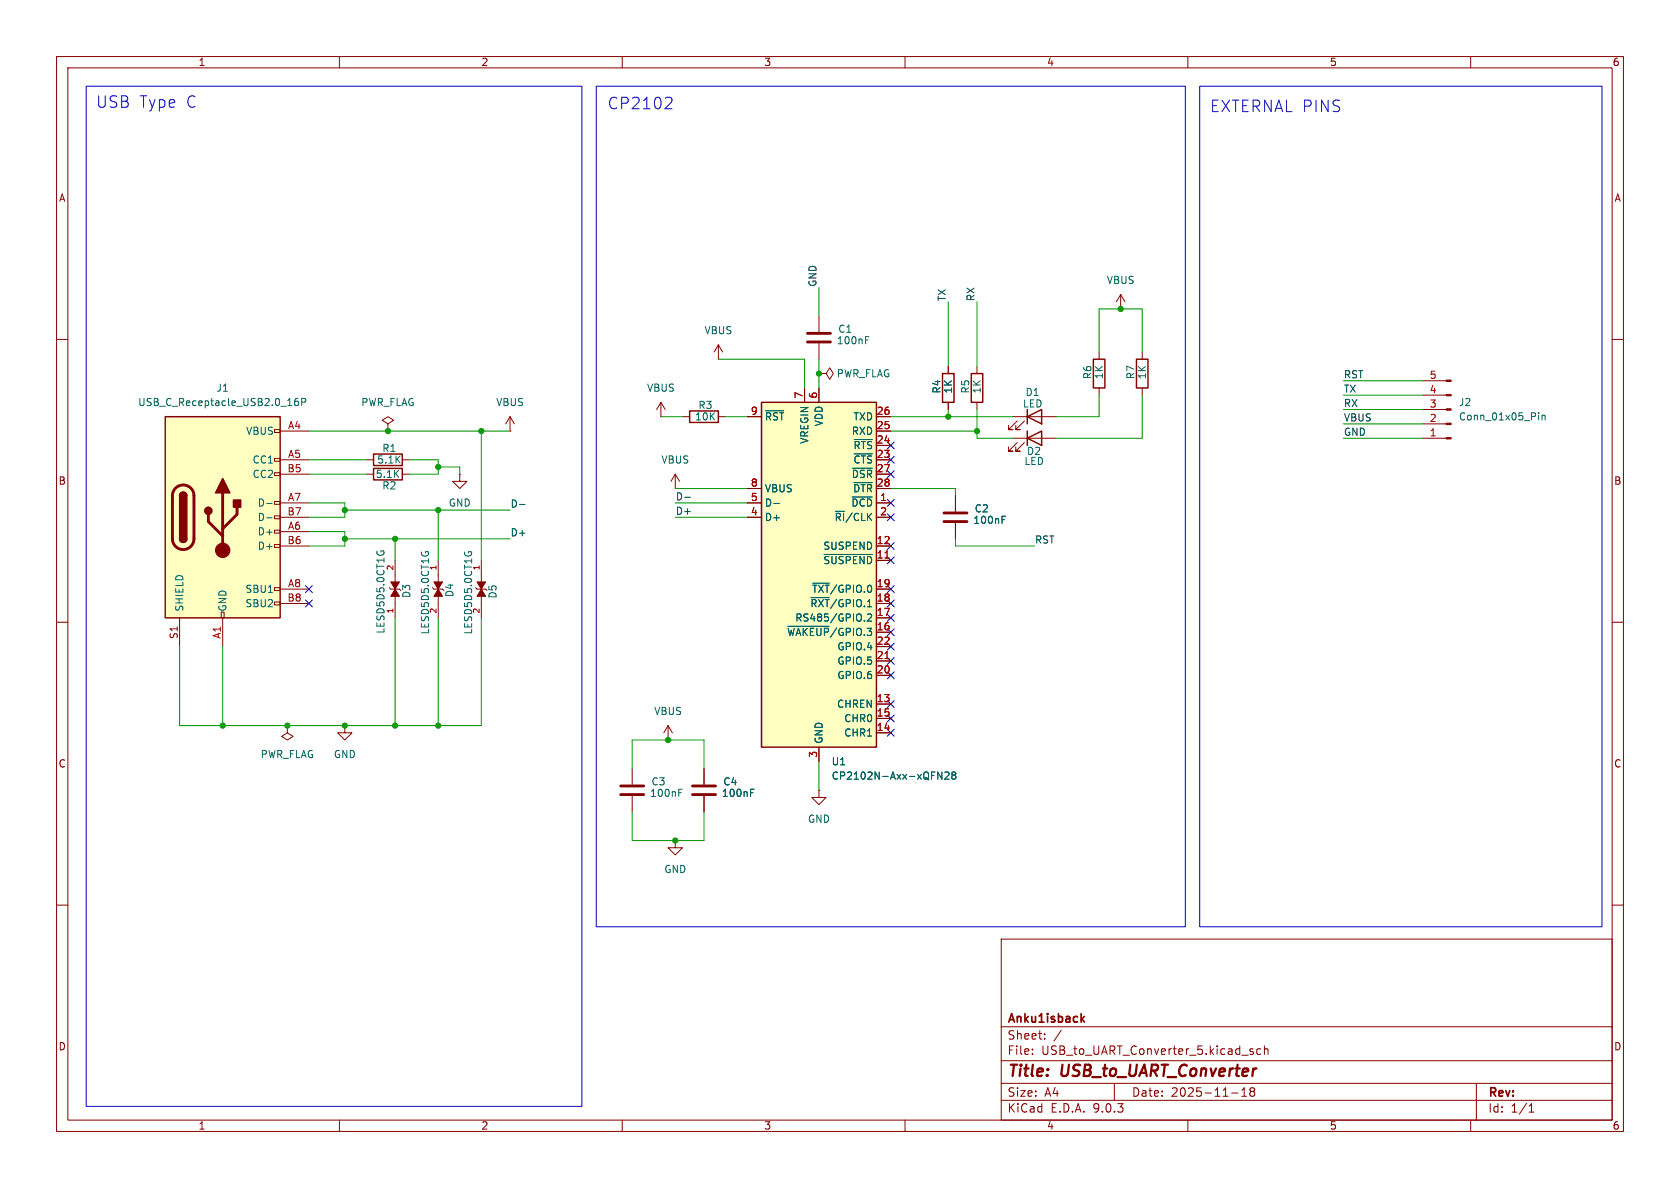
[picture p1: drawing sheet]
<svg xmlns="http://www.w3.org/2000/svg" width="297mm" height="210mm" viewBox="0 0 297 210" stroke-linecap="round" stroke-linejoin="round" font-family="sans-serif">
<g fill="none" stroke="#840000" stroke-width=".18">
<path d="M10 10h277v190h-277zM12 12h273v186h-273zM60 10v2M110 10v2M160 10v2M210 10v2M260 10v2M144.8 55.9v2.8M198.1 54.6h.1M198.1 52.1l-.7 1.2M198.1 52.1l.8 1.2M198.1 52.1v2.5"/>
<path d="M10 60h2M144.8 60.7v2.8M201.9 62.2v1.3M201.9 68.6v1.3M251.5 77.5h4.2M251.5 74.9h4.2M251.5 72.4h4.2M251.5 69.9h4.2M251.5 67.3h4.2M285 60h2M64.8 83.8h1.2M69.8 99.1v3.8"/>
<path d="M71.1 83.8h1.3M168.9 87.6v2.8M168.9 92.5v2.8M10 110h2M68.8 103.9l.3 .2h1.5l.3 .3M69.8 105.4v3.8M285 110h2M118.1 130.8h.1M118.1 128.3l-.8 1.2M118.1 128.3l.8 1.2M118.1 128.3v2.5M144.8 139.7v1.3h1.2l-1.2 1.2-1.3-1.2h1.3"/>
<path d="M144.8 139.7h.1M10 160h2M177 166h108v32h-108zM285 160h2M60 198v2M110 198v2M160 198v2M177 194.5h108M177 191.5h108M177 187.5h108M177 181.5h108M182.5 186.3v.1"/>
<path d="M182.5 185.5v.1M184.7 183.6v.1M184.7 182.8v.1M187.6 182.1l-1.3 2M197 191.5v3M210 198v2M217.7 193.2h1.2M219.5 193.8h.9M219.5 192.7l.5-.4v1.5M221.2 185.9l.3 .1 .1 .2-.2 .2h-.3M221.2 185.4l.3 .1M221.2 192.9l-.2 .3v.5l.2 .1 .5-.1 .1-.2-.1-.4-.2-.2"/>
<path d="M221.2 192.9l-.2-.2 .2-.4 .5 .1 .1 .2-.3 .3M221.2 192.9h.3M222.9 185.5l-.4-.1-.3 .3v.4l.1 .2h.6M223.5 185.5l.2-.1 .4 .1 .1 .9M223.5 184.9v1.5M260 198v2M261 191.5v6.5M270.3 196.6h.9M270.3 195.5l.4-.4v1.5"/>
</g>
<path d="M191.7 179.7l-.6 .6M191.3 180.1l.4 .6" fill="none" stroke="#840000" stroke-width=".3"/>
<path d="M200.9 63.5h2v5.1h-2zM66 82.8h5.1v2h-5.1z" fill="none" stroke="#840000" stroke-width=".25"/>
<path d="M142.7 58.9h4.1M142.7 60.5h4.1M166.9 90.7h4M166.9 92.2h4" fill="none" stroke="#840000" stroke-width=".51"/>
<path d="M153 59.5h.6M153 60.1h.4M272 73v.1M272 73.4v.8M272.6 73.4v.8M272.6 73.5l.2-.1 .3 .1 .1 .7M66.7 97.4l-.1 .3M67.3 97.6v-.2h.5l.1 .2M177.1 91.9h.5M177.1 91.3h.7" fill="none" stroke="#006464" stroke-width=".18"/>
<g fill="#840000" stroke="#840000" stroke-width=".18">
<path d="M69.8 104.1l.8 1.3h-1.5z"/>
<path d="M69.1 102.9h1.5l-.8 1.2z"/>
<path d="M255.7 77.3h.8v.3h-.8z"/>
<path d="M255.7 74.8h.8v.3h-.8z"/>
<path d="M255.7 72.3h.8v.2h-.8z"/>
<path d="M255.7 69.7h.8v.3h-.8z"/>
<path d="M255.7 67.2h.8v.2h-.8z"/>
</g>
<path d="M134.6 71.1h20.3v61h-20.3z" fill="#ffffc2"/>
<path d="M134.6 71.1h20.3v61h-20.3zM193.3 63.5h2v5.1h-2z" fill="none" stroke="#840000" stroke-width=".25"/>
<g fill="none" stroke="#840000" stroke-width=".18">
<path d="M116.8 73.7h.1M116.8 71.1l-.7 1.3M116.8 71.1l.8 1.3M116.8 71.1v2.6M132.1 73.7h2.5M142.2 68.6v2.5M144.8 68.6v2.5M154.9 73.7h2.6M154.9 76.2h2.6M154.9 78.7h2.6M194.3 62.2v1.3M194.3 68.6v1.3"/>
<path d="M77.5 99.1v3.8M132.1 86.4h2.5M132.1 88.9h2.5M132.1 91.4h2.5M154.9 86.4h2.6M154.9 88.9h2.6M154.9 91.4h2.6M154.9 81.3h2.6M154.9 83.8h2.6M154.9 96.5h2.6M154.9 99.1h2.6M76.5 103.9l.2 .2h1.5l.3 .3"/>
<path d="M77.5 105.4v3.8M154.9 104.1h2.6M154.9 106.7h2.6M154.9 109.2h2.6M154.9 111.8h2.6M154.9 114.3h2.6M154.9 116.8h2.6M154.9 119.4h2.6M61 128.3v1.2h1.2l-1.2 1.3-1.3-1.3h1.3M61 128.3h.1M111.8 135.9v2.8M124.5 135.9v2.8"/>
<path d="M144.8 132.1v2.5M154.9 124.5h2.6M154.9 127h2.6M154.9 129.5h2.6M111.8 140.7v2.8M119.4 148.6v1.3h1.2l-1.2 1.2-1.3-1.2h1.3M119.4 148.6h.1M124.5 140.7v2.8"/>
</g>
<g fill="none" stroke="#006464" stroke-width=".18">
<path d="M135.4 72.6h3.1M151 77.7h3.2M74.6 97.6l-.1 .3M75.2 97.8v-.3h.4l.2 .3M136.8 89h1M145.7 98h8.5M150.6 87.9h3.6M150.7 82.8h3.5M151 85.3h3.2M151 80.2h3.2M139.3 110.7h7.3M143.4 105.6h3.2"/>
<path d="M143.7 103.1h2.9M152.8 109.7v.1M153.4 108.7l.4-.2 .3 .4-.8 .9h.8M120 139.5h.6M132.7 139.5h.6M165.8 136.5l.7 1.2v-1.2M167.1 136.6l.4-.1 .3 .3-.8 .9h.8M168.5 137l-.2-.2 .2-.3h.2l.3 .2-.3 .3M168.5 137l-.2 .3v.3l.2 .1h.4l.1-.2v-.2l-.3-.3M168.5 137h.2M120 140.1h.4M132.7 140.1h.4"/>
</g>
<path d="M156.5 98.6h.7M156.5 116.4h.7" fill="none" stroke="#a90000" stroke-width=".18"/>
<path d="M109.7 138.9h4.1M122.4 138.9h4.1M109.7 140.5h4.1M122.4 140.5h4.1" fill="none" stroke="#840000" stroke-width=".51"/>
<g fill="#840000" stroke="#840000" stroke-width=".18">
<path d="M76.7 102.9h1.5l-.7 1.2z"/>
<path d="M77.5 104.1l.7 1.3h-1.5z"/>
</g>
<path d="M29.2 73.7h20.3v35.5h-20.3z" fill="#ffffc2"/>
<g fill="none" stroke="#840000" stroke-width=".18">
<path d="M48.5 75.9h1v.6h-1zM49.5 76.2h5.1M68.6 74.9l1-.6-1-.6-1 .6 1 .6v1.3M68.6 76.2h.1M90.2 76.2h.1M90.2 73.7l-.8 1.2M90.2 73.7l.7 1.2M90.2 73.7v2.5M120.6 73.7h1.3M127 63.5h.1M127 61l-.8 1.2M127 61l.8 1.2"/>
<path d="M127 61v2.5M127 73.7h1.3M132.1 73.7h2.5M142.2 68.6v2.5M144.8 66h1.2l.7-1 .6 1-.6 1.1-.7-1.1M144.8 66h.1M144.8 68.6v2.5M154.9 76.2h2.6M154.9 73.7h2.6M154.9 78.7h2.6M167.6 64.8v1.2M167.6 71.1v1.3"/>
<path d="M172.7 64.8v1.2M172.7 71.1v1.3M179.1 73.7h7.6M179.1 77.5h7.6M179.8 78.2l-1.5 1.6h.8h-.8v-.8M179.8 74.4l-1.5 1.5h.8h-.8v-.7M181.1 78.2l-1.5 1.6h.7h-.7v-.8M181.1 74.4l-1.5 1.5h.7h-.7v-.7M48.5 81h1v.5h-1zM48.5 83.6h1v.5h-1zM48.5 88.6h1v.6h-1zM48.5 91.2h1v.5h-1z"/>
<path d="M48.5 93.7h1v.5h-1zM48.5 96.3h1v.5h-1zM49.5 81.3h5.1M49.5 83.8h5.1M49.5 88.9h5.1M49.5 91.4h5.1M49.5 94h5.1M49.5 96.5h5.1M64.8 81.3h1.2M71.1 81.3h1.3M81.3 83.8v1.3h1.2l-1.2 1.3-1.3-1.3h1.3M81.3 83.8h.1"/>
<path d="M85.1 99.1v3.8M119.4 86.4h.1M119.4 83.8l-.8 1.3M119.4 83.8l.7 1.3M119.4 83.8v2.6M132.1 88.9h2.5M132.1 91.4h2.5M132.1 86.4h2.5M154.9 81.3h2.6M154.9 83.8h2.6M154.9 88.9h2.6M154.9 91.4h2.6"/>
<path d="M154.9 96.5h2.6M154.9 86.4h2.6M154.9 99.1h2.6M168.9 87.6v2.8M168.9 92.5v2.8M31.7 109.2v5.1M39.1 108.2h.5v1h-.5zM39.4 109.2v5.1M48.5 103.9h1v.5h-1zM48.5 106.4h1v.5h-1zM49.5 104.1h5.1M49.5 106.7h5.1"/>
<path d="M84.1 103.9l.2 .2h1.6l.2 .3M85.1 105.4v3.8M154.9 104.1h2.6M154.9 106.7h2.6M154.9 109.2h2.6M154.9 111.8h2.6M154.9 114.3h2.6M154.9 116.8h2.6M154.9 119.4h2.6M50.8 128.3v1.2l1 .7-1 .6-1-.6 1-.7M50.8 128.3h.1M124.5 135.9v2.8"/>
<path d="M144.8 132.1v2.5M154.9 124.5h2.6M154.9 127h2.6M154.9 129.5h2.6M124.5 140.7v2.8"/>
</g>
<path d="M29.2 73.7h20.3v35.5h-20.3zM121.9 72.6h5.1v2.1h-5.1zM166.6 66h2.1v5.1h-2.1zM171.7 66h2v5.1h-2zM181.6 77.5l2.5-1.3v2.5zM181.6 73.7l2.5-1.3v2.5zM181.6 72.4v2.5M181.6 76.2v2.5M31.7 87.6a.64 .64 0 0 1 .7-.6 .64 .64 0 0 1 .6 .6M31.7 95.3a.64 .64 0 0 0 .7 .6 .64 .64 0 0 0 .6-.6M66 80.3h5.1v2h-5.1z" fill="none" stroke="#840000" stroke-width=".25"/>
<path d="M31 86.3a1.9 1.9 0 0 1 2.1-.4 1.9 1.9 0 0 1 1.2 1.7v7.7a1.91 1.91 0 0 1-1.9 1.8 1.91 1.91 0 0 1-1.9-1.8v-7.8l.2-.7zM36.8 90.9v1.3l2.6 2.5M39.4 87.1v10.2M41.9 89.7v1.2l-2.5 2.6" fill="none" stroke="#840000" stroke-width=".51"/>
<g fill="#840000" stroke="#840000" stroke-width=".25">
<path d="M31.7 87.6h1.3v7.7h-1.3z"/>
<path d="M31.9 87.2a.64 .64 0 0 1 .7-.2 .64 .64 0 0 1 .4 .6h-1.3z"/>
<path d="M31.7 95.3h1.3a.64 .64 0 0 1-.6 .6 .64 .64 0 0 1-.7-.6z"/>
<path d="M39.4 84.6l1.2 2.5h-2.5z"/>
<path d="M41.3 88.4h1.2v1.3h-1.2z"/>
<circle cx="36.8" cy="90.3" r=".63"/>
</g>
<g fill="#840000" stroke="#840000" stroke-width=".18">
<path d="M84.3 102.9h1.6l-.8 1.2z"/>
<path d="M85.1 104.1l.8 1.3h-1.6z"/>
<circle cx="39.4" cy="97.3" r="1.27"/>
</g>
<g fill="none" stroke="#006464" stroke-width=".18">
<path d="M52.7 70.4l-.4 .1a.86 .86 0 0 0 0 1.2l.4-.1 .1-.4-.2-.3h-.3l-.2 .3M53.3 71.1l.6-.1 .2-.1-.1-.3-.7-.2v1.3M135.4 72.6h3.1M151 77.7h3.2M47.1 89h1M47.1 91.5h1M82.2 97.6l-.1 .3M82.8 97.8v-.3h.5l.1 .3M136.8 89h1M145.7 98h8.5M150.6 87.9h3.6M150.7 82.8h3.5"/>
<path d="M151 85.3h3.2M151 80.2h3.2M177.1 91.9h.5M177.1 91.3h.7M139.3 110.7h7.3M143.4 105.6h3.2M143.7 103.1h2.9M152.8 109.7v.1M153.4 108.7l.4-.2 .3 .4-.8 .9h.8M132.7 139.5h.6M165.8 136.5l.7 1.2v-1.2M167.1 136.6l.4-.1 .3 .3-.8 .9h.8"/>
<path d="M168.5 137l-.2-.2 .2-.3h.2l.3 .2-.3 .3M168.5 137l-.2 .3v.3l.2 .1h.4l.1-.2v-.2l-.3-.3M168.5 137h.2M132.7 140.1h.4"/>
</g>
<path d="M91.8 89.2h1M121.1 87.9h.9" fill="none" stroke="#0f0f0f" stroke-width=".18"/>
<g fill="none" stroke="#009600" stroke-width=".18">
<path d="M144.8 50.8v5.1M167.6 53.3v11.5M172.7 53.3v11.5M54.6 76.2h35.6M85.1 76.2v22.9M116.8 73.7h3.8M127 63.5h15.2v5.1M128.3 73.7h3.8M144.8 63.5v5.1M157.5 76.2h15.2M157.5 73.7h21.6M167.6 72.4v1.3"/>
<path d="M172.7 72.4v5.1h6.4M194.3 62.2v-7.6h7.6v7.6M194.3 69.9v3.8h-7.6M201.9 69.9v7.6h-15.2M237.5 74.9h14M237.5 67.3h14M237.5 69.9h14M237.5 72.4h14M237.5 77.5h14M54.6 88.9h6.4v2.5h-6.4M54.6 94h6.4v2.5h-6.4M54.6 81.3h10.2"/>
<path d="M54.6 83.8h10.2M61 90.2h29.2M61 95.3h29.2M69.8 95.3v3.8M72.4 81.3h5.1v2.5h-5.1M77.5 90.2v8.9M77.5 82.6h3.8v1.2M119.4 88.9h12.7M119.4 91.4h12.7M119.4 86.4h12.7M157.5 86.4h11.4v1.2M168.9 95.3v1.2h14"/>
<path d="M39.4 114.3v14M69.8 109.2v19.1M77.5 109.2v19.1M85.1 109.2v19.1h-53.4v-14M111.8 135.9v-5.1h12.7v5.1M144.8 134.6v5.1M111.8 143.5v5.1h12.7v-5.1"/>
</g>
<g fill="none" stroke="#000084" stroke-width=".18">
<path d="M156.9 78.1l1.2 1.2M158.1 78.1l-1.2 1.2M156.9 98.5l1.2 1.2M156.9 90.8l1.2 1.2M156.9 95.9l1.2 1.2M156.9 88.3l1.2 1.2M156.9 83.2l1.2 1.2M156.9 80.7l1.2 1.2M158.1 98.5l-1.2 1.2M158.1 90.8l-1.2 1.2M158.1 95.9l-1.2 1.2M158.1 88.3l-1.2 1.2"/>
<path d="M158.1 83.2l-1.2 1.2M158.1 80.7l-1.2 1.2M54 106.1l1.2 1.2M54 103.5l1.2 1.2M55.2 106.1l-1.2 1.2M55.2 103.5l-1.2 1.2M156.9 111.2l1.2 1.2M156.9 106.1l1.2 1.2M156.9 108.6l1.2 1.2M156.9 103.5l1.2 1.2M156.9 118.8l1.2 1.2M156.9 116.2l1.2 1.2"/>
<path d="M156.9 113.7l1.2 1.2M158.1 111.2l-1.2 1.2M158.1 106.1l-1.2 1.2M158.1 108.6l-1.2 1.2M158.1 103.5l-1.2 1.2M158.1 118.8l-1.2 1.2M158.1 116.2l-1.2 1.2M158.1 113.7l-1.2 1.2M156.9 123.9l1.2 1.2M156.9 128.9l1.2 1.2M156.9 126.4l1.2 1.2M158.1 123.9l-1.2 1.2"/>
<path d="M158.1 128.9l-1.2 1.2M158.1 126.4l-1.2 1.2"/>
</g>
<path d="M15.2 15.2h87.7v180.4h-87.7zM105.4 15.2h104.1v148.6h-104.1zM118.4 17.2a.55 .55 0 0 1 .3 .9l-1.2 1.1h1.3M212.1 15.2h71.1v148.6h-71.1z" fill="none" stroke="#0000c2" stroke-width=".18"/>
<path d="M156.5 98.6h.7M156.5 116.4h.7" fill="none" stroke="#a90000" stroke-width=".18"/>
<g fill="#009600" stroke="#009600" stroke-width=".18">
<circle cx="198.1" cy="54.6" r=".46"/>
<circle cx="172.7" cy="76.2" r=".46"/>
<circle cx="77.5" cy="82.6" r=".46"/>
<circle cx="85.1" cy="76.2" r=".46"/>
<circle cx="77.5" cy="90.2" r=".46"/>
<circle cx="61" cy="90.2" r=".46"/>
<circle cx="68.6" cy="76.2" r=".46"/>
<circle cx="118.1" cy="130.8" r=".46"/>
<circle cx="39.4" cy="128.3" r=".46"/>
<circle cx="61" cy="95.3" r=".46"/>
<circle cx="69.8" cy="95.3" r=".46"/>
<circle cx="61" cy="128.3" r=".46"/>
<circle cx="77.5" cy="128.3" r=".46"/>
<circle cx="50.8" cy="128.3" r=".46"/>
<circle cx="69.8" cy="128.3" r=".46"/>
<circle cx="119.4" cy="148.6" r=".46"/>
<circle cx="144.8" cy="66" r=".46"/>
<circle cx="167.6" cy="73.7" r=".46"/>
</g>
<g font-size="2.8" fill="#0000c2">
<text x="16.9" y="19.3">USB Type</text>
<text x="32.9" y="19.3">C</text>
<text x="107.4" y="19.5">CP2102</text>
<text x="213.9" y="20">EXTERNAL PINS</text>
</g>
<g font-size="2.8" fill="#840000">
<text x="178" y="190.9">Title:</text>
<text x="187.7" y="190.9">USB_to_UART_Converter</text>
</g>
<g font-size="2.1" fill="#840000">
<text x="178" y="184">Sheet:</text>
<text x="178" y="181.2">Anku1isback</text>
<text x="178" y="186.7">File:</text>
<text x="184.1" y="186.7">USB_to_UART_Converter_5.kicad_sch</text>
<text x="178" y="196.9">KiCad</text>
<text x="178" y="194.1">Size:</text>
<text x="184.7" y="194.1">A4</text>
<text x="185.7" y="196.9">E.D.A.</text>
<text x="193.3" y="196.9">9.0.3</text>
<text x="200" y="194.1">Date:</text>
<text x="207" y="194.1">2025-11-18</text>
<text x="263" y="194.3">Rev:</text>
<text x="263" y="196.9">Id:</text>
<text x="267.1" y="196.9">1/1</text>
</g>
<g font-size="1.8" fill="#840000">
<text x="35" y="11.9">1</text>
<text x="85" y="11.9">2</text>
<text x="135" y="11.9">3</text>
<text x="185" y="11.9">4</text>
<text x="235" y="11.9">5</text>
<text x="285" y="11.9">6</text>
<text x="10.3" y="35.9">A</text>
<text x="285.3" y="35.9">A</text>
<text x="10.3" y="85.9">B</text>
<text x="285.3" y="85.9">B</text>
<text x="10.3" y="135.9">C</text>
<text x="285.3" y="135.9">C</text>
<text x="10.3" y="185.9">D</text>
<text x="285.3" y="185.9">D</text>
<text x="35" y="199.9">1</text>
<text x="85" y="199.9">2</text>
<text x="135" y="199.9">3</text>
<text x="185" y="199.9">4</text>
<text x="235" y="199.9">5</text>
<text x="285" y="199.9">6</text>
</g>
<g font-size="1.8" fill="#0f0f0f">
<text x="144.4" y="50.8" transform="rotate(-90 144.4 50.8)">GND</text>
<text x="167.3" y="53.3" transform="rotate(-90 167.3 53.3)">TX</text>
<text x="172.4" y="53.3" transform="rotate(-90 172.4 53.3)">RX</text>
<text x="237.5" y="67">RST</text>
<text x="237.5" y="69.5">TX</text>
<text x="237.5" y="77.1">GND</text>
<text x="237.5" y="74.6">VBUS</text>
<text x="237.5" y="72">RX</text>
<text x="90.2" y="89.8">D-</text>
<text x="119.4" y="88.6">D-</text>
<text x="90.2" y="94.9">D+</text>
<text x="119.4" y="91.1">D+</text>
<text x="182.9" y="96.2">RST</text>
</g>
<g font-size="1.8" fill="#006464">
<text x="195.6" y="50.4">VBUS</text>
<text x="124.4" y="59.3">VBUS</text>
<text x="148.1" y="59">C1</text>
<text x="147.8" y="61.1">100nF</text>
<text x="24.3" y="72">USB_C_Receptacle_USB2.0_16P</text>
<text x="38.2" y="69.4">J1</text>
<text x="63.8" y="72">PWR_FLAG</text>
<text x="87.6" y="72">VBUS</text>
<text x="114.3" y="69.4">VBUS</text>
<text x="147.8" y="66.9">PWR_FLAG</text>
<text x="166.5" y="69.7" transform="rotate(-90 166.5 69.7)">R4</text>
<text x="168.5" y="69.7" transform="rotate(-90 168.5 69.7)">1K</text>
<text x="171.6" y="69.7" transform="rotate(-90 171.6 69.7)">R5</text>
<text x="173.6" y="69.7" transform="rotate(-90 173.6 69.7)">1K</text>
<text x="181.2" y="70.2">D1</text>
<text x="193.1" y="67.1" transform="rotate(-90 193.1 67.1)">R6</text>
<text x="195.2" y="67.1" transform="rotate(-90 195.2 67.1)">1K</text>
<text x="200.8" y="67.1" transform="rotate(-90 200.8 67.1)">R7</text>
<text x="202.8" y="67.1" transform="rotate(-90 202.8 67.1)">1K</text>
<text x="257.8" y="72">J2</text>
<text x="43.4" y="77.1">VBUS</text>
<text x="122.8" y="74.5">10K</text>
<text x="123.4" y="72.5">R3</text>
<text x="135.1" y="74.5">~{RST}</text>
<text x="145.6" y="75.5" transform="rotate(-90 145.6 75.5)">VDD</text>
<text x="150.5" y="77.1">RXD</text>
<text x="150.8" y="74.5">TXD</text>
<text x="180.7" y="72.2">LED</text>
<text x="257.8" y="74.5">Conn_01x05_Pin</text>
<text x="44.6" y="82.1">CC1</text>
<text x="66.6" y="82.1">5.1K</text>
<text x="67.5" y="80.1">R1</text>
<text x="116.8" y="82.1">VBUS</text>
<text x="143.1" y="78.5" transform="rotate(-90 143.1 78.5)">VREGIN</text>
<text x="150.8" y="79.6">~{RTS}</text>
<text x="150.8" y="82.1">~{CTS}</text>
<text x="181" y="82.4">LED</text>
<text x="181.5" y="80.6">D2</text>
<text x="44.6" y="84.7">CC2</text>
<text x="45.5" y="89.8">D-</text>
<text x="66.3" y="84.7">5.1K</text>
<text x="67.5" y="86.7">R2</text>
<text x="79.2" y="89.8">GND</text>
<text x="135.1" y="87.2">VBUS</text>
<text x="135.1" y="89.8">D-</text>
<text x="150.4" y="89.8">~{DCD}</text>
<text x="150.5" y="84.7">~{DSR}</text>
<text x="150.7" y="87.2">~{DTR}</text>
<text x="45.5" y="92.3">D-</text>
<text x="45.5" y="94.8">D+</text>
<text x="135.1" y="92.3">D+</text>
<text x="147.5" y="92.3">~{RI}/CLK</text>
<text x="172" y="92.8">100nF</text>
<text x="172.2" y="90.8">C2</text>
<text x="45.5" y="97.4">D+</text>
<text x="145.5" y="97.4">SUSPEND</text>
<text x="145.5" y="99.9">~{SUSPEND}</text>
<text x="43.3" y="105">SBU1</text>
<text x="43.3" y="107.5">SBU2</text>
<text x="72.7" y="105.8" transform="rotate(-90 72.7 105.8)">D3</text>
<text x="80.4" y="105.7" transform="rotate(-90 80.4 105.7)">D4</text>
<text x="88" y="105.9" transform="rotate(-90 88 105.9)">D5</text>
<text x="143.2" y="107.5">~{RXT}/GPIO.1</text>
<text x="143.5" y="105">~{TXT}/GPIO.0</text>
<text x="32.6" y="108.2" transform="rotate(-90 32.6 108.2)">SHIELD</text>
<text x="40.2" y="108.2" transform="rotate(-90 40.2 108.2)">GND</text>
<text x="68.2" y="112.1" transform="rotate(-90 68.2 112.1)">LESD5D5.0CT1G</text>
<text x="76" y="112.3" transform="rotate(-90 76 112.3)">LESD5D5.0CT1G</text>
<text x="83.7" y="112.3" transform="rotate(-90 83.7 112.3)">LESD5D5.0CT1G</text>
<text x="139" y="112.6">~{WAKEUP}/GPIO.3</text>
<text x="140.5" y="110.1">RS485/GPIO.2</text>
<text x="147.9" y="115.2">GPIO.4</text>
<text x="147.9" y="117.7">GPIO.5</text>
<text x="147.9" y="125.3">CHREN</text>
<text x="147.9" y="120.2">GPIO.6</text>
<text x="115.6" y="126.6">VBUS</text>
<text x="145.6" y="131.6" transform="rotate(-90 145.6 131.6)">GND</text>
<text x="149.1" y="127.9">CHR0</text>
<text x="149.1" y="130.4">CHR1</text>
<text x="46" y="134.2">PWR_FLAG</text>
<text x="58.9" y="134.2">GND</text>
<text x="146.9" y="135.5">U1</text>
<text x="114.8" y="141.1">100nF</text>
<text x="115.1" y="139">C3</text>
<text x="127.5" y="141.1">100nF</text>
<text x="127.8" y="139">C4</text>
<text x="146.9" y="138">CP2102N-Axx-xQFN28</text>
<text x="142.7" y="145.6">GND</text>
<text x="117.3" y="154.5">GND</text>
</g>
<g font-size="1.8" fill="#a90000">
<text x="142" y="70.6" transform="rotate(-90 142 70.6)">7</text>
<text x="144.5" y="70.6" transform="rotate(-90 144.5 70.6)">6</text>
<text x="252.7" y="69.6">4</text>
<text x="252.7" y="67.1">5</text>
<text x="50.8" y="75.9">A4</text>
<text x="132.6" y="73.4">9</text>
<text x="154.9" y="73.4">26</text>
<text x="154.9" y="75.9">25</text>
<text x="252.7" y="77.2">1</text>
<text x="252.7" y="74.7">2</text>
<text x="252.7" y="72.1">3</text>
<text x="50.7" y="83.6">B5</text>
<text x="50.8" y="81">A5</text>
<text x="154.9" y="78.5">24</text>
<text x="154.9" y="81">23</text>
<text x="154.9" y="83.6">27</text>
<text x="50.8" y="88.6">A7</text>
<text x="132.6" y="86.1">8</text>
<text x="132.6" y="88.6">5</text>
<text x="154.9" y="86.1">28</text>
<text x="155.5" y="88.6">1</text>
<text x="50.7" y="91.2">B7</text>
<text x="50.8" y="93.7">A6</text>
<text x="132.6" y="91.2">4</text>
<text x="155.5" y="91.2">2</text>
<text x="50.7" y="96.3">B6</text>
<text x="154.9" y="96.3">12</text>
<text x="154.9" y="98.8">11</text>
<text x="50.7" y="106.4">B8</text>
<text x="50.8" y="103.9">A8</text>
<text x="154.9" y="103.9">19</text>
<text x="154.9" y="106.4">18</text>
<text x="31.5" y="113.1" transform="rotate(-90 31.5 113.1)">S1</text>
<text x="39.1" y="113" transform="rotate(-90 39.1 113)">A1</text>
<text x="154.9" y="109">17</text>
<text x="154.9" y="111.5">16</text>
<text x="154.9" y="114">22</text>
<text x="154.9" y="116.6">21</text>
<text x="154.9" y="119.1">20</text>
<text x="154.9" y="124.2">13</text>
<text x="154.9" y="126.7">15</text>
<text x="154.9" y="129.3">14</text>
<text x="144.5" y="134.1" transform="rotate(-90 144.5 134.1)">3</text>
</g>
<g font-size="1.4" fill="#a90000">
<text x="69.6" y="100.9" transform="rotate(-90 69.6 100.9)">2</text>
<text x="77.2" y="100.9" transform="rotate(-90 77.2 100.9)">1</text>
<text x="84.8" y="100.9" transform="rotate(-90 84.8 100.9)">1</text>
<text x="69.6" y="108.6" transform="rotate(-90 69.6 108.6)">1</text>
</g>
<g font-size="1.4" fill="#006464">
<text x="77.2" y="108.6" transform="rotate(-90 77.2 108.6)">2</text>
<text x="84.8" y="108.6" transform="rotate(-90 84.8 108.6)">2</text>
</g>
</svg>
